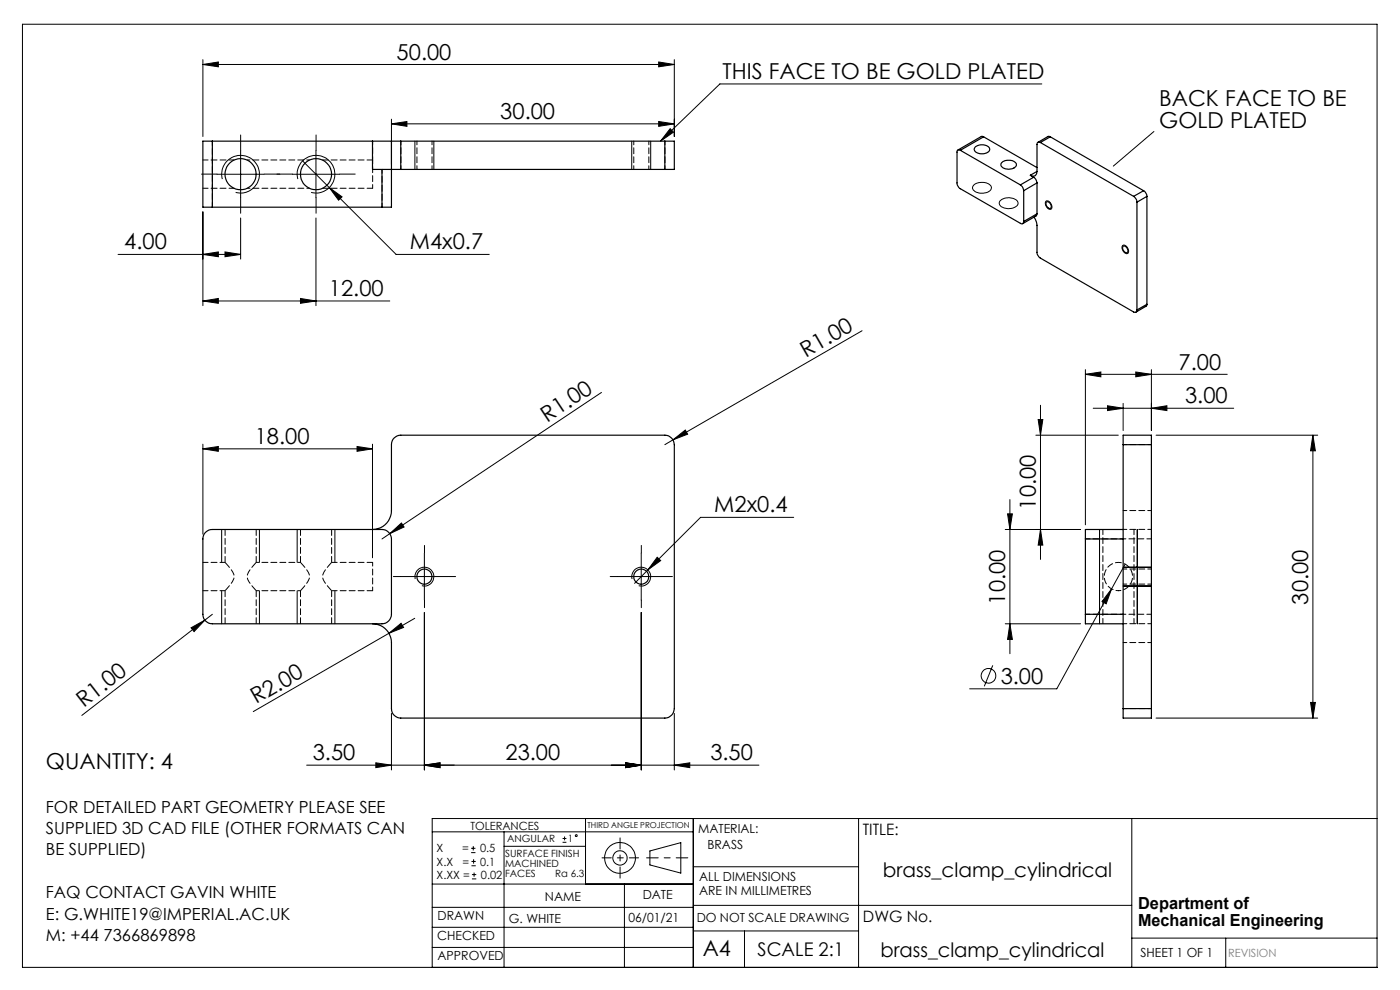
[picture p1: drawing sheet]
<svg xmlns="http://www.w3.org/2000/svg" width="297mm" height="210mm" viewBox="0 0 297 210" stroke-linecap="round" stroke-linejoin="round" font-family="sans-serif">
<g fill="none" stroke="#000" stroke-width=".21">
<path d="M4.8 5.1h287.3v200.1h-287.3zM43 13.7l3.3-.5v1zM43 12.7v16.3M43 13.7h100.1M139.7 13.2l3.4 .5-3.4 .5zM143.1 12.7v16.3M221 17.8h-68.3l-12.6 12.1M46 37h10M47.2 38a4 4 0 0 1 3.5-5 4 4 0 0 1 4.3 4.3 4 4 0 0 1-5 3.5M51 32v9.9M62 37h10M63.2 38a4 4 0 0 1 3.5-5 4 4 0 0 1 4.3 4.3 4 4 0 0 1-5 3.5"/>
<path d="M64.2 34.1l19.8 19.9h19.8M67 32v9.9M69.8 39.8l2.8 2-.8 .7zM83 26.3l3.3-.5v1zM83 25.3v9.7M83 26.3h60.1M88 29.9v6M92 29.9v6M134 29.9v6M138 29.9v6M139.7 25.8l3.4 .5-3.4 .5zM142.2 27.3l.7 .7-2.8 1.9z"/>
<path d="M206.6 39.3a2.61 2.61 0 0 1 3.7 .3 1.43 1.43 0 0 1-1.7 1.4 1.9 1.9 0 0 1-2.3-1.2zM244.8 27.9l-8.6 7.3M25 54h26M43 54l3.3-.6v1.1zM43 44.9v19.9M47.7 53.4l3.3 .6-3.3 .5zM51 46.2v8.8M67 46.2v18.6M212.2 42.6a2.6 2.6 0 0 1 3.7 .3 1.42 1.42 0 0 1-1.7 1.3 1.9 1.9 0 0 1-2.2-1.1zM221.9 42.7a1.08 1.08 0 0 1 1.1 .5 1.08 1.08 0 0 1 0 1.1 1.15 1.15 0 0 1-1.1-1.6zM238.1 52.1a1.1 1.1 0 0 1 1.1 .5 1.1 1.1 0 0 1 .1 1.2 1.19 1.19 0 0 1-1.2-1.7zM43 63.8l3.3-.5v1z"/>
<path d="M43 63.8h39.7M63.7 63.3l3.3 .5-3.3 .5zM182.9 70.2l-40.1 23.1M230.3 79.4l3.2-.5v1zM230.3 78.4v32.9M230.3 79.4h30M240.9 78.9l3.4 .5-3.4 .5zM244.3 78.4v12.9M43 95.2l3.3-.5v1zM43 94.2v19.1M43 95.2h36M75.7 94.7l3.3 .5-3.3 .5z"/>
<path d="M79 94.2v24.1M127.6 83.2l-44.9 30M142.8 93.3l2.6-2.1 .5 .9zM142.8 93.3l-1.8 1M219.7 92.3h17.5M220.2 89h1l-.5 3.3zM220.7 86v32.7M231.9 86.6h29.8M234.9 86.1l3.4 .5-3.4 .5zM238.3 85.6v5.7M244.3 86.6l3.2-.5v1zM245.3 92.3h34.2"/>
<path d="M278.5 92.3l.5 3.3h-1zM278.5 92.3v60M47 112.3v7M55 112.3v7M63 112.3v7M71 112.3v7M82.7 113.2l2.5-2.3 .5 .9zM82.7 113.2l-1.7 1.1M90 117.3v10M136 117.3v10M139.4 118.2l.8 .7-2.8 2zM168.4 109.7h-19.8l-11.2 11.2"/>
<path d="M213.3 112.3h15.9M213.7 109h1.1l-.6 3.3zM214.2 106v32.7M220.7 112.3l.5 3.3h-1zM233.3 112.3v20M238.7 119.7l-14.5 26.4h-18.5M241.3 112.3v20M40.5 133.2l3-1.7-2.3 2.5zM43.5 131.5l-26.1 20.3M45 130.3l-1.5 1.2M47 125.3v7M55 125.3v7"/>
<path d="M63 125.3v7M71 125.3v7M82.5 134.3l2.6-2.1 .5 .9zM82.5 134.3l-28.8 16.6M85 122.3h10M88 131.2l-5.5 3.1M88.1 122.8a2 2 0 0 1 1.7-2.5 2 2 0 0 1 2.2 2.2 2 2 0 0 1-2.5 1.7M90 129.9v33.4M131 122.3h10M134.1 122.8a2 2 0 0 1 1.7-2.5 2 2 0 0 1 2.2 2.2 2 2 0 0 1-2.5 1.7M136 129.9v33.4M137.4 120.9l-2.8 2.8"/>
<path d="M213.3 132.3h15.9M214.2 132.3l.6 3.3h-1.1zM235.8 124.9l-1.1 3.2-.9-.5zM238.3 120.3h6M238.3 124.3h6M83 151.3v12M143.1 151.3v12M210.6 141.1l-1.8 4.5M245.3 152.3h34.2M278 149h1l-.5 3.3zM79.7 161.8l3.3 .5-3.3 .5zM90 162.3l3.3-.5v1z"/>
<path d="M91.7 176.5h55.4M99.9 179.9h1M100.4 179.5v.9M106.9 176.5v28.7M106.9 179.5h17.3M119.3 178.7h.9M119.3 177.9h.9M119.8 177.4v.9M124.2 173.6v13.9M132.7 161.8l3.3 .5-3.3 .5zM143.1 162.3l3.2-.5v1zM147.1 173.6v31.6"/>
<path d="M161 162.3h-95.9M182.1 173.6v31.6M240.1 173.6v31.6M292.1 173.6h-200.4v31.6M91.7 196.7h55.4M91.7 192.5h55.4M91.7 187.5h55.4M99.9 180.9h1M100 183.6h.9M100 182.7h.9M100.1 186.4h.9M100.1 185.5h.9"/>
<path d="M100.5 182.3v.9M100.6 185.1v.9M132.5 187.5v17.7M137.9 180.5l6.5-1.8v6.5l-6.5-1.7zM147.1 183.9h35M147.1 197.5h35M147.1 192h93M157.9 197.5v7.7M240.1 199h52M260 199v6.2M91.7 201h55.4"/>
<circle cx="209.7" cy="143.4" r="1.55"/>
<circle cx="122.2" cy="177.3" r=".2"/>
<circle cx="131.5" cy="182" r="1.52"/>
<circle cx="131.5" cy="182" r="3.3"/>
</g>
<path d="M145.9 182h-8.7" fill="none" stroke="#000" stroke-width=".21" stroke-dasharray="15.2 1.3 1.3 1.3" stroke-dashoffset="12.8"/>
<path d="M131.5 177.7v8.6" fill="none" stroke="#000" stroke-width=".21" stroke-dasharray="15.2 1.3 1.3 1.3" stroke-dashoffset="12.9"/>
<path d="M127.7 182h7.8" fill="none" stroke="#000" stroke-width=".21" stroke-dasharray="15.2 1.3 1.3 1.3" stroke-dashoffset="13.3"/>
<g fill="none" stroke="#000" stroke-width=".21" stroke-dasharray="15.2 1.3 1.3 1.3">
<path d="M46.1 36.9h-3.3M51.1 31.9v-3.3M56.1 36.9h3.3M62.1 36.9h-3.3M67.1 31.9v-3.3M72.1 36.9h3.3M51.1 41.9v3.3M67.1 41.9v3.3M90.1 117.3v-1.6M136.1 117.3v-1.6M85.1 122.3h-1.6M90.1 127.3v1.6"/>
<path d="M95.1 122.3h1.6M131.1 122.3h-1.6M136.1 127.3v1.6M141.1 122.3h1.6"/>
</g>
<g fill="#000">
<path d="M142.2 27.3l.7 .7-2.8 1.9zM142.8 93.3l2.6-2.1 .5 .9zM82.7 113.2l2.5-2.3 .5 .9zM40.5 133.2l3-1.7-2.3 2.5zM82.5 134.3l2.6-2.1 .5 .9z"/>
<path d="M43 95.2l3.3-.5v1zM75.7 94.7l3.3 .5-3.3 .5zM132.7 161.8l3.3 .5-3.3 .5zM143.1 162.3l3.2-.5v1zM90 162.3l3.3-.5v1zM132.7 161.8l3.3 .5-3.3 .5zM139.4 118.2l-2 2.7 2.8-2zM43 13.7l3.3-.5v1zM139.7 13.2l3.4 .5-3.4 .5zM83 26.3l3.3-.5v1zM139.7 25.8l3.4 .5-3.4 .5zM69.8 39.8l2 2.7 .8-.7zM230.3 79.4l3.2-.5v1zM240.9 78.9l3.4 .5-3.4 .5zM234.9 86.1l3.4 .5-3.4 .5zM244.3 86.6l3.2-.5v1zM235.8 124.9l-2 2.7 .9 .5z"/>
<path d="M213.7 109h1.1l-.6 3.3zM214.2 132.3l.6 3.3h-1.1zM220.2 89h1l-.5 3.3zM220.7 112.3l.5 3.3h-1z"/>
<path d="M278 149h1l-.5 3.3zM278.5 92.3l.5 3.3h-1z"/>
<path d="M90 162.3l3.3-.5v1zM79.7 161.8l3.3 .5-3.3 .5zM47.7 53.4l3.3 .6-3.3 .5zM43 54l3.3-.6v1.1zM63.7 63.3l3.3 .5-3.3 .5zM43 63.8l3.3-.5v1z"/>
</g>
<g fill="none" stroke="#000" stroke-width=".25">
<path d="M45 29.9h-2v14h2M45 29.9h34M45 29.9v14M79 29.9v6h6M79 29.9h4M81 35.9v8M83 29.9h2M83 29.9v14h-2M85 29.9v6M85 35.9h56M85 29.9h56M141 29.9h2.1v6h-2.1"/>
<path d="M141 29.9v6M203.7 31.9a.42 .42 0 0 0-.5-.1 .42 .42 0 0 0-.2 .5v6.5a1.6 1.6 0 0 0 .7 1.2l12.8 7.4a.42 .42 0 0 0 .5 0 .42 .42 0 0 0 .2-.4M203.7 31.9l12.8 7.3M206.8 31.2a2.11 2.11 0 0 1 3.1 .3 1.43 1.43 0 0 1-1.8 1.1 1.08 1.08 0 0 1-1.3-1.2zM208.7 29h-.5l-5 2.8M208.7 29l-5 2.9M208.7 29l11.3 6.6M212.5 34.5a2.19 2.19 0 0 1 3.1 .3 1.44 1.44 0 0 1-1.9 1.1 1.12 1.12 0 0 1-1.3-1.3zM216.5 39.2a1.6 1.6 0 0 1 .7 1.3M218.6 37.2l.7 .4M219.3 37.6l.5 .5 .2 .7M219.3 37.6l-2.8 1.6"/>
<path d="M220 36.4a.86 .86 0 0 1-.4 .9 .86 .86 0 0 1-1-.1M220 38.8v6.6M220 38.8l-2.8 1.7M220 36.4l-1.4 .8M220.7 30.2a.44 .44 0 0 0-.5 0 .44 .44 0 0 0-.2 .4v5.8M220.7 30.2l19.8 11.5M222.8 29h-.5l-2.1 1.2M222.8 29l-2.1 1.2M222.8 29l19.8 11.5M45 43.9h36M217.2 40.5v6.5M219.4 46.1l.5 1 .1 .7v5.7a1.6 1.6 0 0 0 .7 1.2l19.8 11.5a.44 .44 0 0 0 .5 0 .44 .44 0 0 0 .2-.5"/>
<path d="M220 45.4l-.2 .4-2.8 1.6M220 45.4l-2.8 1.6M221.9 42.9a.86 .86 0 0 1 1.1 1.1 .49 .49 0 0 1-.5 .2 .49 .49 0 0 1-.4-.4l-.2-.5zM238.2 52.3a.83 .83 0 0 1 .9 .3 .83 .83 0 0 1 0 .9 .93 .93 0 0 1-.9-1.2zM240.5 41.7a1.6 1.6 0 0 1 .7 1.2M241.2 42.9v22.8M242.6 40.5l.6 .7 .1 .5M242.6 40.5l-2.1 1.2M243.3 41.7l-2.1 1.2M243.3 41.7v22.8M243.3 64.5l-.1 .4-2.2 1.3M243.3 64.5l-2.1 1.2"/>
<path d="M238.3 94.3v-2h6v2M238.3 94.3h6M238.3 94.3v56M244.3 94.3v56M43.6 112.9a1.92 1.92 0 0 1 1.4-.6h36a2.05 2.05 0 0 1 2 2v16a2.05 2.05 0 0 1-2 2h-36a1.99 1.99 0 0 1-2-2v-16l.2-.7zM79 112.3a4 4 0 0 0 4-4v-14a1.99 1.99 0 0 1 2-2h56a2.05 2.05 0 0 1 2.1 2v56a2.05 2.05 0 0 1-2.1 2h-56a1.99 1.99 0 0 1-2-2v-14a4 4 0 0 0-4-4M230.3 114.3v16M230.3 114.3h8M238.3 112.3h-8v2M230.3 130.3v2h8M230.3 130.3h8M238.3 150.3v2h6v-2"/>
<path d="M238.3 150.3h6"/>
<circle cx="51" cy="37" r="3.3"/>
<circle cx="67" cy="36.9" r="3.3"/>
<circle cx="90" cy="122.3" r="1.6"/>
<circle cx="136" cy="122.3" r="1.6"/>
</g>
<path d="M47.8 119.3a7.2 7.2 0 0 1 1.9 3 7.9 7.9 0 0 1-1.9 3M63.8 119.3a7.2 7.2 0 0 1 1.9 3 7.9 7.9 0 0 1-1.9 3M54.4 125.3h-.1a7.9 7.9 0 0 1-1.9-2.9 5.8 5.8 0 0 1 1.9-3v-.1M70.4 125.3h-.1a7.9 7.9 0 0 1-1.9-2.9 5.8 5.8 0 0 1 1.9-3v-.1" fill="none" stroke="#000" stroke-width=".21" stroke-dasharray="1.3 .6" stroke-dashoffset="-.1"/>
<g fill="none" stroke="#000" stroke-width=".21" stroke-dasharray="1.3 .6" stroke-dashoffset=".5">
<path d="M79.1 39.9v-6M79.1 29.9v4M85.1 35.9v-6M88.5 29.9v6M91.7 35.9v-6M134.5 29.9v6M137.7 35.9v-6M141.1 29.9v6M238.3 94.3h6M238.3 112.3h6M244.3 108.3h-6M79.1 125.3v-6"/>
<path d="M238.3 136.3h6M238.3 123.9h6M244.3 132.3h-6M244.3 120.7h-6M244.3 150.3h-6"/>
</g>
<path d="M47.8 112.3v7M54.4 119.3v-7M63.8 112.3v7M70.4 119.3v-7M47.8 125.3v7M54.4 132.3v-7M63.8 125.3v7M70.4 132.3v-7" fill="none" stroke="#000" stroke-width=".21" stroke-dasharray="1.3 .6"/>
<path d="M43.1 39.9h6.6M49.7 33.9h-6.6M47.8 119.3h-4.7M234 112.3v20M43.1 125.3h4.7M240.6 132.3v-20" fill="none" stroke="#000" stroke-width=".21" stroke-dasharray="1.3 .6" stroke-dashoffset=".2"/>
<path d="M68.4 39.9h10.7M79.1 33.9h-10.7M79.1 119.3h-8.8M70.4 125.3h8.7" fill="none" stroke="#000" stroke-width=".21" stroke-dasharray="1.3 .6" stroke-dashoffset=".1"/>
<path d="M52.4 39.9h13.3M65.7 33.9h-13.3M63.8 119.3h-9.5M54.4 125.3h9.4M237.3 125.3a3 3 0 0 1-2.7-4.4 3 3 0 0 1 5.1-.4 3 3 0 0 1-1.9 4.8h-.5" fill="none" stroke="#000" stroke-width=".21" stroke-dasharray="1.3 .6" stroke-dashoffset=".7"/>
<path d="M45.1 43.9v-14M230.3 114.3h14M244.3 130.3h-14" fill="none" stroke="#000" stroke-width=".21" stroke-dasharray="1.3 .6" stroke-dashoffset=".3"/>
<path d="M81.1 35.9v8" fill="none" stroke="#000" stroke-width=".21" stroke-dasharray="1.3 .6" stroke-dashoffset=".4"/>
<g font-size="4.7">
<text x="84.1" y="12.6">50.00</text>
<text x="153.2" y="16.8">THIS FACE TO BE GOLD PLATED</text>
<text x="245.9" y="22.6">BACK FACE TO BE</text>
<text x="106.1" y="25.2">30.00</text>
<text x="245.9" y="27.1">GOLD PLATED</text>
<text x="26.4" y="52.9">4.00</text>
<text x="86.9" y="52.9">M4x0.7</text>
<text x="69.8" y="62.8">12.00</text>
<text x="171" y="75.9" transform="rotate(-30 171 75.9)">R1.00</text>
<text x="250" y="78.4">7.00</text>
<text x="116.1" y="89.7" transform="rotate(-34 116.1 89.7)">R1.00</text>
<text x="251.4" y="85.6">3.00</text>
<text x="54" y="94.2">18.00</text>
<text x="151.5" y="108.7">M2x0.4</text>
<text x="219.7" y="108.1" transform="rotate(-90 219.7 108.1)">10.00</text>
<text x="213.3" y="128.2" transform="rotate(-90 213.3 128.2)">10.00</text>
<text x="277.5" y="128.2" transform="rotate(-90 277.5 128.2)">30.00</text>
<text x="54.4" y="149.4" transform="rotate(-30 54.4 149.4)">R2.00</text>
<text x="212.3" y="145">3.00</text>
<text x="17.8" y="150.1" transform="rotate(-38 17.8 150.1)">R1.00</text>
<text x="66.4" y="161.3">3.50</text>
<text x="107.2" y="161.3">23.00</text>
<text x="150.7" y="161.3">3.50</text>
<text x="9.7" y="163.1">QUANTITY: 4</text>
<text x="149.1" y="202.9">A4</text>
</g>
<g font-size="4.2">
<text x="187.3" y="186">brass_clamp_cylindrical</text>
<text x="186.8" y="203">brass_clamp_cylindrical</text>
</g>
<text font-size="4" x="160.7" y="202.8">SCALE 2:1</text>
<g font-size="3.5">
<text x="9.7" y="172.4">FOR DETAILED PART GEOMETRY PLEASE SEE</text>
<text x="9.7" y="176.9">SUPPLIED 3D CAD FILE (OTHER FORMATS CAN</text>
<text x="9.7" y="181.5">BE SUPPLIED)</text>
<text x="9.7" y="190.5">FAQ CONTACT GAVIN WHITE</text>
<text x="9.7" y="195.1">E: G.WHITE19@IMPERIAL.AC.UK</text>
<text x="241.4" y="192.8">Department of</text>
<text x="241.4" y="196.3">Mechanical Engineering</text>
<text x="9.7" y="199.6">M: +44 7366869898</text>
</g>
<g font-size="3.3">
<text x="183" y="177.2">TITLE:</text>
<text x="183.1" y="195.7">DWG No.</text>
</g>
<g font-size="2.7">
<text x="148.1" y="176.7">MATERIAL:</text>
<text x="150.1" y="180.1">BRASS</text>
<text x="115.6" y="191">NAME</text>
<text x="136.3" y="190.8">DATE</text>
<text x="148.3" y="186.8">ALL DIMENSIONS</text>
<text x="148.3" y="189.8">ARE IN MILLIMETRES</text>
<text x="92.8" y="195.2">DRAWN</text>
<text x="107.9" y="195.7">G. WHITE</text>
<text x="133.3" y="195.6">06/01/21</text>
<text x="147.8" y="195.7">DO NOT SCALE DRAWING</text>
<text x="92.8" y="199.3">CHECKED</text>
<text x="92.8" y="203.6">APPROVED</text>
<text x="242" y="203">SHEET 1 OF 1</text>
</g>
<g font-size="2.4">
<text x="99.8" y="176">TOLERANCES</text>
<text x="92.6" y="180.8">X</text>
<text x="92.6" y="183.6">X.X</text>
<text x="98" y="180.8">=</text>
<text x="98.1" y="183.6">=</text>
<text x="101.8" y="180.8">0.5</text>
<text x="101.9" y="183.6">0.1</text>
<text x="92.6" y="186.4">X.XX =</text>
<text x="102" y="186.4">0.02</text>
</g>
<text font-size="2.4" fill="#808080" x="260.6" y="203">REVISION</text>
<g font-size="2.1">
<text x="107.6" y="178.6">ANGULAR</text>
<text x="120.5" y="178.6">1</text>
<text x="107.2" y="181.8">SURFACE FINISH</text>
<text x="107.2" y="183.9">MACHINED</text>
<text x="107.2" y="186">FACES</text>
<text x="117.8" y="186">Ra 6.3</text>
</g>
<text font-size="1.7" x="124.6" y="175.7">THIRD ANGLE PROJECTION</text>
</svg>
